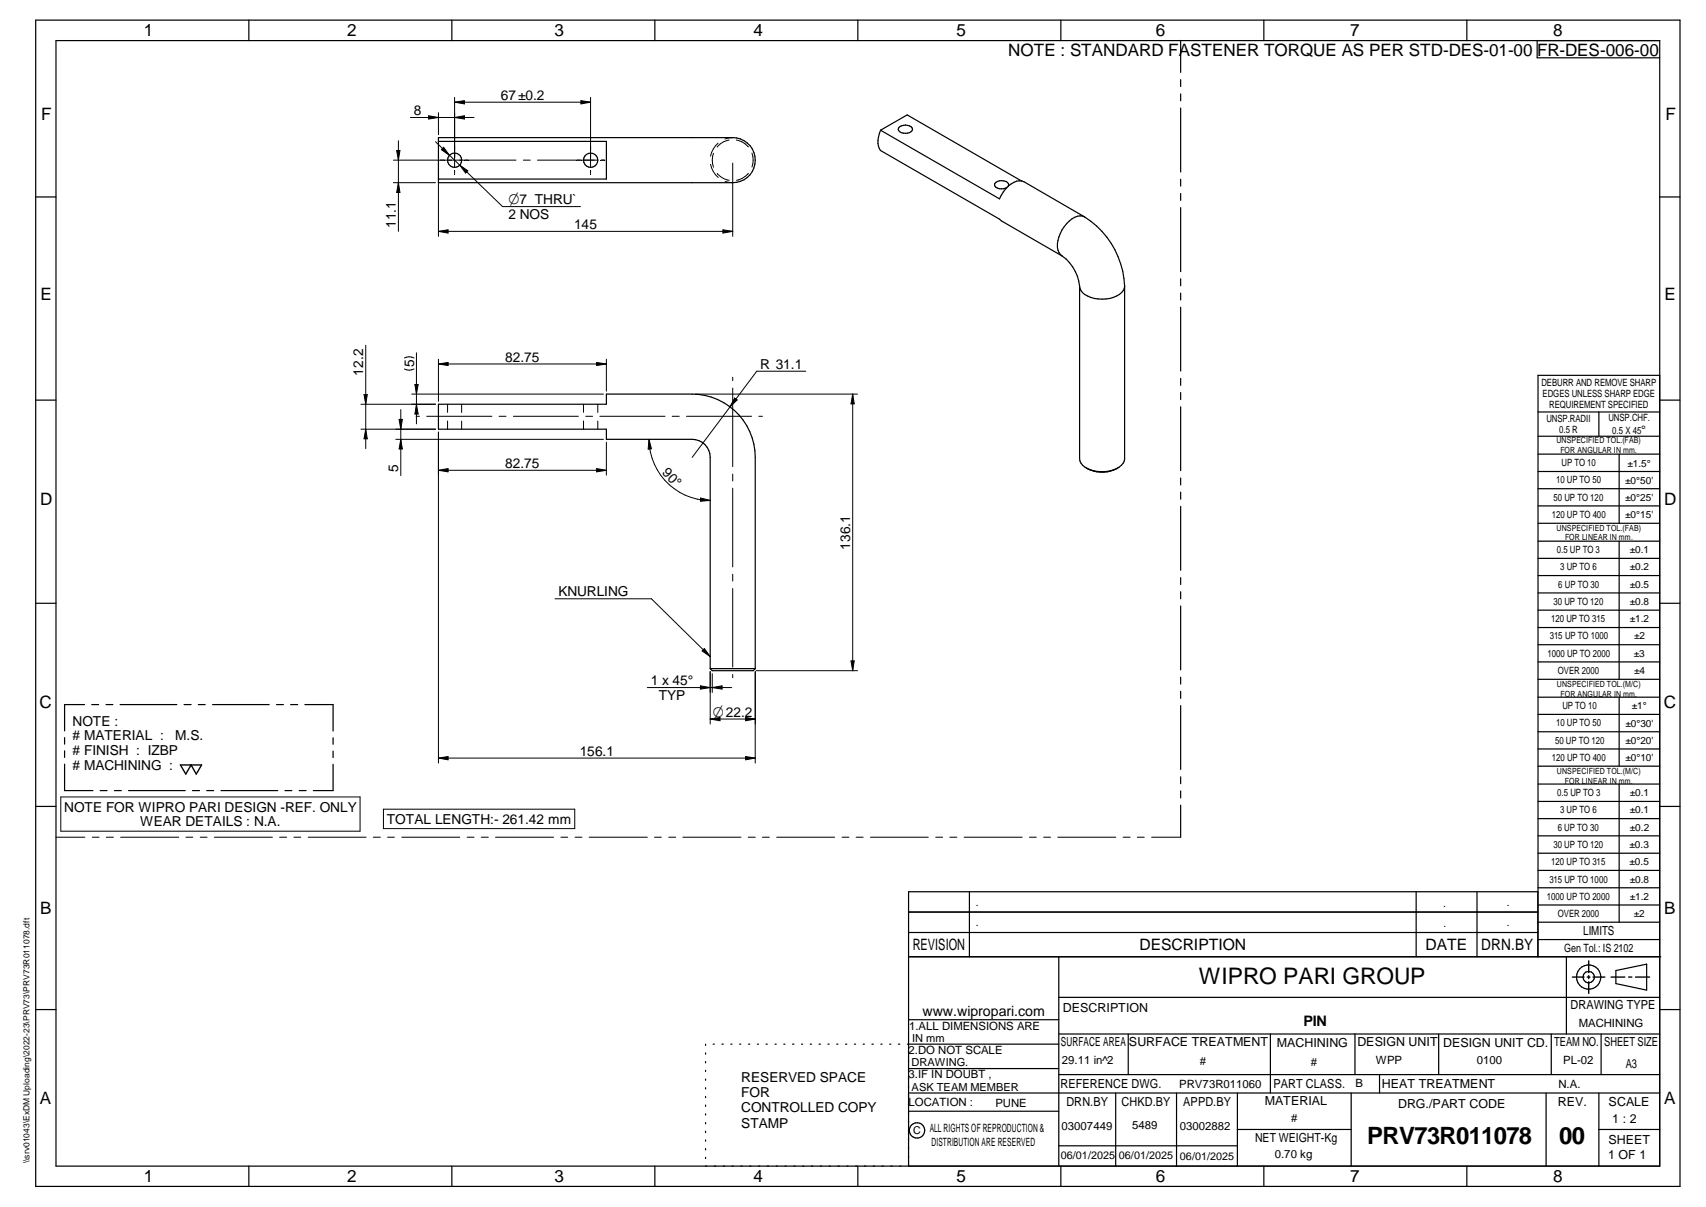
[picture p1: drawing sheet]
<svg xmlns="http://www.w3.org/2000/svg" width="420mm" height="297mm" viewBox="0 0 420 297" stroke-linecap="round" stroke-linejoin="round" font-family="sans-serif">
<g fill="none" stroke="#000" stroke-width=".3">
<path d="M8.8 5h405v287h-405zM13.8 10h395v277h-395zM61.3 5v5M111.3 5v5M161.3 5v5M211.3 5v5M261.3 5v5M290.8 9.9v7.9M290.8 19.6v1.7M311.3 5v5M361.3 5v5M378.6 10v4.2h30.2"/>
<path d="M108 34.8h41.3v9.3h-41.3M108 33.9h72.5a5.5 5.5 0 0 1 5.5 5.5 5.5 5.5 0 0 1-5.5 5.6h-72.5zM216.9 32l-.3 .9a4.4 4.4 0 0 0 .3 4.1l44.7 26M216.9 32l29.3 16.9a6.6 6.6 0 0 1 4.9-4.4l1.1 .2 14.9 8.7M216.9 32l6.5-3.7 28.2 16.2M221.6 31.2l.3-.2a2.48 2.48 0 0 1 2.8 .5 1.25 1.25 0 0 1-1.7 1.3 1.27 1.27 0 0 1-1.7-1.3zM290.8 23.1v1.7M290.8 26.6v15.7M8.8 48.5h5M248.3 45.8a.95 .95 0 0 0-1-1.3 1.82 1.82 0 0 0-2.4 1 1.86 1.86 0 0 0 2.7 .8l.4-.2M267.1 53.4a3.3 3.3 0 0 0-3.8 1 8.3 8.3 0 0 0-2.7 7.2l.2 .5 .8 .9M267.1 53.4a21.1 21.1 0 0 1 9.9 17"/>
<path d="M290.8 44.1v1.7M290.8 47.6v1.7M290.8 51.1v15.7M408.8 48.5h5M261.6 63a10.4 10.4 0 0 1 4.3 7.4M265.9 70.4v42.5a3.4 3.4 0 0 0 2.7 2.8 7.4 7.4 0 0 0 8-1.7l.4-1.1M277 70.4h.1M277 70.4v42.5M277 70.4a3.5 3.5 0 0 1-2.8 2.8 8.2 8.2 0 0 1-7.6-1.2l-.6-1-.1-.6M290.8 68.6v1.7M290.8 72.1v1.7M290.8 75.6v15.7"/>
<path d="M8.8 98.5h5M290.8 93.1v1.7M290.8 96.6v1.7M408.8 92.4h-30v143.1M408.8 98.5h5M267.5 115.1a7.8 7.8 0 0 0 7.9 0M290.8 100.1v15.7M290.8 117.6v1.7M378.8 101.4h30M378.8 107.4h30M378.8 111.8h30M378.8 116h30"/>
<path d="M393.8 101.4v6M398.8 111.8v17M290.8 121.1v1.8M290.8 124.6v15.7M378.8 120.3h30M378.8 124.5h30M378.8 128.8h30M378.8 133.2h30M378.8 137.4h30M398.8 133.2v34M8.8 148.5h5M290.8 142.2v1.6"/>
<path d="M290.8 145.6v1.8M290.8 149.1v15.7M378.8 141.6h30M378.8 145.9h30M378.8 150.2h30M378.8 154.4h30M378.8 158.7h30M408.8 148.5h5M20.8 173.4h-4.9v6.5M22.6 173.4h1.7M26.1 173.4h1.7M29.6 173.4h13.9"/>
<path d="M45.3 173.4h1.8M48.8 173.4h1.7M52.4 173.4h13.9M68.1 173.4h1.7M71.6 173.4h1.7M75.1 173.4h6.9v6.5M174.9 164.5h11.1M174.9 164.5l.5 .6h10.1l.5-.6M186 164.5v-51.9a15.6 15.6 0 0 0-15.5-15.6h-21.2v2.5h-41.3v6.1h41.3v2.5h21.2a4.4 4.4 0 0 1 4.4 4.5v51.9M290.8 166.7v1.7M290.8 170.1v1.8M290.8 173.7v15.7"/>
<path d="M378.8 162.9h30M378.8 167.2h30M378.8 171.6h30M378.8 175.8h30M398.8 171.6v17M8.8 198.5h5M15.9 188v6.6h7M15.9 181.5v1.6M15.9 184.8v1.6M24.7 194.6h1.7M28.2 194.6h1.7M31.7 194.6h13.9"/>
<path d="M47.4 194.6h1.7M50.9 194.6h1.7M54.4 194.6h14M70.2 194.6h1.7M73.7 194.6h1.7M82 188.1v6.5h-4.8M82 181.6v1.6M82 184.8v1.6M290.8 191.2v1.7M290.8 194.6v1.8M290.8 198.2v7.8M378.8 180.1h30"/>
<path d="M378.8 184.3h30M378.8 188.6h30M378.8 193h30M378.8 197.2h30M398.8 193v33.9M408.8 198.5h5M238.7 219.5v16M348.8 219.5v16M363.8 219.5v16M378.8 201.5h30M378.8 205.7h30M378.8 210h30"/>
<path d="M378.8 214.2h30M378.8 218.5h30M223.8 235.5h185.2M223.8 229.5h154.9M223.8 224.5h154.9M260.8 235.5v51.5M378.7 235.5v-16h-154.9v67.5M378.8 222.7h30M378.8 226.9h30M378.8 231.2h30M385.8 235.5v19M398 238.8l7.5-1.5v6.4l-7.5-1.6z"/>
<path d="M8.8 248.5h5M173.8 257v.3M173.8 259.1v.3M175.6 257h.3M177.8 257h.3M180 257h.3M182.1 257h.3M184.4 257h.2M186.5 257h.3M188.7 257h.3M190.9 257h.3M193 257h.3"/>
<path d="M195.2 257h.3M197.4 257h.3M199.5 257h.3M201.7 257h.3M203.9 257h.3M206.1 257h.3M208.2 257h.4M210.4 257h.3M212.6 257h.3M214.7 257h.4M216.9 257h.3M219.1 257h.3"/>
<path d="M221.3 257h.3M223.8 251h37M260.8 257h-37.3M260.8 245.4h148M260.8 254.5h148M277.9 254.5v10M312.9 254.5v14.5M333.7 254.5v10M354.3 254.5v10M382 254.5v10M394.3 254.5v10M408.8 248.5h5"/>
<path d="M173.8 261.2v.4M173.8 263.4v.3M173.8 265.6v.3M173.8 267.7v.3M173.8 269.8v.3M173.8 271.9v.4M173.8 274.1v.3M173.8 276.3v.3M173.8 278.4v.3M223.8 263h37M223.8 273.5h37M260.8 264.5h148"/>
<path d="M274.8 269v18M289.8 269v18M304.7 278h28.1M304.7 269v18M332.8 269v18M339.8 264.5v4.5M380.8 269v18M393.8 269v18M393.8 278h15M408.8 269h-185M61.3 287v5M111.3 287v5"/>
<path d="M161.3 287v5M173.8 280.5v.3M173.8 282.7v.3M173.8 284.8v.3M211.3 287v5M260.8 282h43.9M261.3 287v5M311.3 287v5M361.3 287v5"/>
<circle cx="111.9" cy="39.4" r="1.75"/>
<circle cx="145.5" cy="39.4" r="1.76"/>
<circle cx="391.3" cy="240.5" r="2.99"/>
<circle cx="391.3" cy="240.5" r="1.4"/>
<circle cx="225.9" cy="278.2" r="1.89"/>
</g>
<g fill="none" stroke="#000" stroke-width=".25">
<path d="M96.9 39.4h30.2M97.7 37h.8l-.4 2.4zM98.1 34.6v22.3M101.1 28.9h15.6M105.6 28.5l2.4 .4-2.4 .4zM107.3 34.9l16.5 15.9h19.1M108 27.7v5.4M109.3 36.2l1.4 2-2-1.4zM112 28.9l2.4-.4v.8zM112 25.1l2.4-.3v.8zM112 24v17.2M112 25.1h33.4"/>
<path d="M128.9 39.4h1.7M132.4 39.4h14.9M143.1 24.8l2.3 .3-2.3 .5zM145.4 24v17.2M148 39.4h1M175.7 37.7a5.1 5.1 0 0 0 0 3.4M176.9 35.2a5.8 5.8 0 0 0-1.9 3.2M179.6 34.5a4.6 4.6 0 0 0-3 1.7M180.5 33.9l-1.9 .3M181.3 34.5a4.8 4.8 0 0 1 3 1.7M185.2 37.7a5.1 5.1 0 0 1 0 3.4M96.9 45h10.4"/>
<path d="M98.1 45l.4 2.4h-.8zM108 44.8v13.4M108 56.9l2.4-.3v.8zM108 56.9h72.5M112 42v.7M113.2 40.6l2 1.4-.5 .6zM145.4 42v.7M175 40.4a5.9 5.9 0 0 0 1.9 3.3M176.6 42.7a4.5 4.5 0 0 0 3 1.7M178 56.6l2.5 .3-2.5 .5zM178.6 44.7l1.9 .3M180.5 40.1v18.1"/>
<path d="M184.3 42.7a5 5 0 0 1-2.9 1.7M88.9 99.5h18.4M89.7 97.1h.8l-.4 2.4zM90.1 85v25.4M101.4 97h47.2M102 90.8a2.52 2.52 0 0 1-2.4 0M102 88.1a2.52 2.52 0 0 0-2.4 0M102.2 94.6h.8l-.4 2.4zM102.6 86.8v17.5M102.6 99.5l.4 2.4h-.8zM108 88.4v10.4M108 89.6h41.3"/>
<path d="M108 89.6l2.4-.4v.8zM110.2 99.5v2M113.7 99.5v2M143.7 99.5v2M146.9 89.2l2.4 .4-2.4 .4zM147.2 99.5v2M149.3 88.4v7.9M171.2 97h40M180.5 92.8v.9M180.5 95.5v19.4M180.9 98l.7 .4-1.8 1.7zM198.4 91.4h-12l-15.9 21.2"/>
<path d="M210 97l.4 2.4h-.8zM210 97v68.1M88.9 105.6h18.4M90.1 105.6l.4 2.4h-.8zM97.5 108.1h51.1M98.3 103.2h.8l-.4 2.4zM98.7 108.1l.4 2.4h-.8zM98.7 100.8v16.3M102.5 102.4h.8M105.1 102.4h16M108 106.3v81.5M108 115.7h41.3"/>
<path d="M108 115.7l2.4-.4v.8zM110.2 103.6v2M113.7 103.6v2M122.9 102.4h1.7M126.4 102.4h16M143.7 103.6v2M144.3 102.4h1.7M146.9 115.3l2.4 .4-2.4 .4zM147.2 103.6v2M147.7 102.4h16.1M149.3 108.8v8.1M159.8 108.1l.6 2.3-.8 .1z"/>
<path d="M159.8 108.1a15.1 15.1 0 0 0 15.1 15M165.6 102.4h1.7M169.1 102.4h16M180.5 116.7v1.7M186.9 102.4h.9M172.5 122.6l2.4 .5-2.4 .3zM180.5 120.1v19.4M136.7 147.4h23.7l14.5 14.2M173.5 159.6l1.4 2-2-1.4zM180.5 141.3v1.7M180.5 144.8v19.4M159.4 169.2h20.8"/>
<path d="M172.5 168.8l2.4 .4-2.4 .4zM174.9 177l2.4-.4v.8zM174.9 165.3v12.9M174.9 177h11.1M175.4 169.2l2.4-.4v.8zM175.4 165.8v4.6M180.5 166v.8M183.6 176.6l2.4 .4-2.4 .4zM186 165.3v22.5M186.2 165.1h25M209.6 162.6h.8l-.4 2.5zM15 196.1h73.7v8.5h-73.7z"/>
<path d="M94.4 199.1h47.2v4.8h-47.2zM108 186.6l2.4-.4v.8zM108 186.6h78M183.6 186.2l2.4 .4-2.4 .4zM13.8 206h7.1M22.7 206h1.7M26.2 206h1.7M29.7 206h14.3M45.8 206h1.7M49.3 206h1.7M52.8 206h14.3M68.9 206h1.7"/>
<path d="M72.4 206h1.7M75.9 206h14.3M91.9 206h1.8M95.5 206h1.6M99 206h14.2M115.1 206h1.6M118.5 206h1.8M122 206h14.3M138.1 206h1.7M141.6 206h1.7M145.1 206h14.3M161.2 206h1.7"/>
<path d="M164.7 206h1.7M168.2 206h14.3M184.3 206h1.7M187.8 206h1.7M191.3 206h14.3M207.4 206h1.7M210.9 206h1.7M214.4 206h14.2M230.5 206h1.6M233.9 206h1.8M237.4 206h14.3M253.5 206h1.7"/>
<path d="M257 206h1.7M260.5 206h14.3M276.6 206h1.7M280.1 206h1.7M283.6 206h7.2"/>
</g>
<path d="M44.4 188.3h5.2l-1.3 2.2-1.2-2.2-1.3 2.2zM391.3 236.5v2.9M387.3 240.5h2.8M390.9 240.5h.7M391.3 240.1v.7M391.3 241.6v2.9M392.3 240.5h3M396.8 240.5h3.4M401.1 240.5h.8M402.8 240.5h3.5" fill="none" stroke="#000" stroke-width=".34"/>
<g fill="#000">
<path d="M97.7 37h.8l-.4 2.4zM105.6 28.5l2.4 .4-2.4 .4zM109.3 36.2l1.4 2-2-1.4zM112 28.9l2.4-.4v.8zM112 25.1l2.4-.3v.8zM143.1 24.8l2.3 .3-2.3 .5zM98.1 45l.4 2.4h-.8zM108 56.9l2.4-.3v.8zM113.2 40.6l2 1.4-.5 .6zM178 56.6l2.5 .3-2.5 .5zM89.7 97.1h.8l-.4 2.4zM102.2 94.6h.8l-.4 2.4z"/>
<path d="M108 89.6l2.4-.4v.8zM146.9 89.2l2.4 .4-2.4 .4zM180.9 98l.7 .4-1.8 1.7zM210 97l.4 2.4h-.8zM90.1 105.6l.4 2.4h-.8zM98.7 108.1l.4 2.4h-.8zM98.3 103.2h.8l-.4 2.4zM102.6 99.5l.4 2.4h-.8zM108 115.7l2.4-.4v.8zM146.9 115.3l2.4 .4-2.4 .4zM159.8 108.1l.6 2.3-.8 .1zM172.5 122.6l2.4 .5-2.4 .3z"/>
<path d="M172.5 168.8l2.4 .4-2.4 .4zM173.5 159.6l1.4 2-2-1.4zM174.9 177l2.4-.4v.8zM175.4 169.2l2.4-.4v.8zM183.6 176.6l2.4 .4-2.4 .4zM209.6 162.6h.8l-.4 2.5zM108 186.6l2.4-.4v.8zM183.6 186.2l2.4 .4-2.4 .4z"/>
</g>
<g font-size="5.9">
<text x="336.8" y="281.6">PRV73R011078</text>
<text x="384" y="281.6">00</text>
</g>
<text font-size="5.6" x="295.3" y="242.2">WIPRO PARI GROUP</text>
<g font-size="4.2">
<text x="35.4" y="9">1</text>
<text x="85.5" y="8.9">2</text>
<text x="136.6" y="9">3</text>
<text x="185.6" y="9">4</text>
<text x="235.6" y="9">5</text>
<text x="284.6" y="8.8">6</text>
<text x="332.6" y="9">7</text>
<text x="382.6" y="9">8</text>
<text x="248.3" y="13.8">NOTE : STANDARD FASTENER TORQUE AS PER STD-DES-01-00 FR-DES-006-00</text>
<text x="10.1" y="29.6">F</text>
<text x="410.2" y="29.6">F</text>
<text x="9.9" y="73.9">E</text>
<text x="409.9" y="73.9">E</text>
<text x="9.9" y="124.2">D</text>
<text x="409.9" y="124.2">D</text>
<text x="9.7" y="174.3">C</text>
<text x="409.7" y="174.3">C</text>
<text x="9.9" y="225">B</text>
<text x="409.8" y="225">B</text>
<text x="9.8" y="271.7">A</text>
<text x="409.8" y="271.7">A</text>
<text x="35.4" y="291">1</text>
<text x="85.5" y="290.9">2</text>
<text x="136.6" y="291">3</text>
<text x="185.6" y="291">4</text>
<text x="235.6" y="291">5</text>
<text x="284.6" y="290.8">6</text>
<text x="332.6" y="291">7</text>
<text x="382.6" y="291">8</text>
</g>
<g font-size="3.9">
<text x="224.8" y="233.8">REVISION</text>
<text x="280.7" y="233.8">DESCRIPTION</text>
<text x="351.1" y="233.8">DATE</text>
<text x="364.8" y="233.8">DRN.BY</text>
</g>
<g font-size="3.7">
<text x="125.2" y="50.2">O7 THRU`</text>
<text x="175.6" y="176.4">O22.2</text>
</g>
<text font-size="3.6" x="321" y="252.6">PIN</text>
<text font-size="3.5" x="227.2" y="250">www.wipropari.com</text>
<g font-size="3.4">
<text x="101.9" y="28.3">8</text>
<text x="123.3" y="24.6">67±0.2</text>
<text x="125.2" y="53.8">2 NOS</text>
<text x="97.5" y="56.1" transform="rotate(-90 97.5 56.1)">11.1</text>
<text x="141.4" y="56.3">145</text>
<text x="124.4" y="89">82.75</text>
<text x="89.5" y="92.4" transform="rotate(-90 89.5 92.4)">12.2</text>
<text x="102" y="90.4" transform="rotate(-90 102 90.4)">5</text>
<text x="187.2" y="90.7">R 31.1</text>
<text x="98.1" y="116.2" transform="rotate(-90 98.1 116.2)">5</text>
<text x="124.4" y="115.1">82.75</text>
<text x="162.9" y="116.5" transform="rotate(45 162.9 116.5)">90°</text>
<text x="209.4" y="135.3" transform="rotate(-90 209.4 135.3)">136.1</text>
<text x="137.5" y="146.8">KNURLING</text>
<text x="160.3" y="168.6">1 x 45°</text>
<text x="162.3" y="172.2">TYP</text>
<text x="17.9" y="178.6">NOTE :</text>
<text x="17.9" y="182.2"># MATERIAL :</text>
<text x="17.9" y="185.8"># FINISH : IZBP</text>
<text x="43.2" y="182.2">M.S.</text>
<text x="142.8" y="186">156.1</text>
<text x="17.9" y="189.4"># MACHINING :</text>
<text x="15.8" y="199.7">NOTE FOR WIPRO PARI DESIGN -REF. ONLY</text>
<text x="34.5" y="203.4">WEAR DETAILS : N.A.</text>
<text x="95.3" y="202.7">TOTAL LENGTH:- 261.42 mm</text>
<text x="182.6" y="266.2">RESERVED SPACE</text>
<text x="182.6" y="270">FOR</text>
<text x="182.6" y="273.7">CONTROLLED COPY</text>
<text x="182.6" y="277.5">STAMP</text>
</g>
<g font-size="3.1">
<text x="389.9" y="230.2">LIMITS</text>
<text x="261.8" y="249">DESCRIPTION</text>
<text x="386.8" y="248.4">DRAWING TYPE</text>
<text x="261.3" y="257.5">SURFACE AREA</text>
<text x="278" y="257.5">SURFACE TREATMENT</text>
<text x="314.5" y="257.6">MACHINING</text>
<text x="334.3" y="257.5">DESIGN UNIT</text>
<text x="355.4" y="257.6">DESIGN UNIT CD.</text>
<text x="382.8" y="257.3">TEAM NO.</text>
<text x="395.1" y="257.4">SHEET SIZE</text>
<text x="400.4" y="262.8">A3</text>
<text x="261.2" y="267.8">REFERENCE DWG.</text>
<text x="313.6" y="267.7">PART CLASS.</text>
<text x="340.3" y="267.7">HEAT TREATMENT</text>
<text x="262.6" y="272.2">DRN.BY</text>
<text x="276.2" y="272.1">CHKD.BY</text>
<text x="291.4" y="272.2">APPD.BY</text>
<text x="311.5" y="272">MATERIAL</text>
<text x="344.3" y="272.6">DRG./PART CODE</text>
<text x="383.7" y="272.2">REV.</text>
<text x="396.2" y="272.3">SCALE</text>
<text x="309.1" y="280.9">NET WEIGHT-Kg</text>
<text x="396.1" y="281.4">SHEET</text>
<text x="397.1" y="276.4">1 : 2</text>
<text x="396.1" y="285.3">1 OF 1</text>
</g>
<text font-size="3" x="404.2" y="106.8">°</text>
<g font-size="2.8">
<text x="385.2" y="234.4">Gen Tol.: IS 2102</text>
<text x="223.9" y="253.4">1.ALL DIMENSIONS ARE</text>
<text x="388.8" y="252.7">MACHINING</text>
<text x="223.8" y="259.3">2.DO NOT SCALE</text>
<text x="261.5" y="261.9">29.11 in^2</text>
<text x="295.5" y="262">#</text>
<text x="322.8" y="262.3">#</text>
<text x="338.8" y="261.7">WPP</text>
<text x="363.7" y="261.7">0100</text>
<text x="385" y="261.8">PL-02</text>
<text x="223.8" y="265.4">3.IF IN DOUBT ,</text>
<text x="290.4" y="267.7">PRV73R011060</text>
<text x="333.8" y="267.5">B</text>
<text x="383.8" y="267.6">N.A.</text>
<text x="223.8" y="272.2">LOCATION :</text>
<text x="245.1" y="272.4">PUNE</text>
<text x="229" y="278.7">ALL RIGHTS OF REPRODUCTION &amp;</text>
<text x="261.4" y="278">03007449</text>
<text x="278.8" y="277.7">5489</text>
<text x="290.6" y="278">03002882</text>
<text x="318" y="276">#</text>
<text x="229.4" y="282.1">DISTRIBUTION ARE RESERVED</text>
<text x="314" y="285">0.70 kg</text>
</g>
<g font-size="2.7">
<text x="224.7" y="256.4">IN mm</text>
<text x="224.5" y="262.4">DRAWING.</text>
<text x="224.5" y="268.4">ASK TEAM MEMBER</text>
<text x="224.9" y="279.2">C</text>
<text x="261.3" y="285.2">06/01/2025</text>
<text x="275.6" y="285.2">06/01/2025</text>
<text x="290.6" y="285.4">06/01/2025</text>
</g>
<g font-size="2.5">
<text x="379.6" y="95">DEBURR AND REMOVE SHARP</text>
<text x="379.9" y="97.7">EDGES UNLESS SHARP EDGE</text>
<text x="381.5" y="100.5">REQUIREMENT SPECIFIED</text>
<text x="380.9" y="103.8">UNSP.RADII</text>
<text x="384" y="106.6">0.5 R</text>
<text x="396.1" y="103.6">UNSP.CHF.</text>
<text x="397.1" y="106.8">0.5 X 45</text>
<text x="383.2" y="119">10 UP TO 50</text>
<text x="384.6" y="114.7">UP TO 10</text>
<text x="400.3" y="119">±0°50'</text>
<text x="400.8" y="114.8">±1.5°</text>
<text x="382.6" y="123.2">50 UP TO 120</text>
<text x="400.3" y="123.2">±0°25'</text>
<text x="382.2" y="127.4">120 UP TO 400</text>
<text x="400.3" y="127.4">±0°15'</text>
<text x="383.4" y="136.1">0.5 UP TO 3</text>
<text x="401.4" y="136.1">±0.1</text>
<text x="384.2" y="140.4">3 UP TO 6</text>
<text x="401.4" y="140.3">±0.2</text>
<text x="382.6" y="148.8">30 UP TO 120</text>
<text x="383.8" y="144.6">6 UP TO 30</text>
<text x="401.4" y="148.9">±0.8</text>
<text x="401.4" y="144.7">±0.5</text>
<text x="382" y="153.1">120 UP TO 315</text>
<text x="401.4" y="153.1">±1.2</text>
<text x="381.2" y="161.6">1000 UP TO 2000</text>
<text x="381.7" y="157.4">315 UP TO 1000</text>
<text x="402.4" y="161.6">±3</text>
<text x="402.5" y="157.4">±2</text>
<text x="383.7" y="165.9">OVER 2000</text>
<text x="402.5" y="165.9">±4</text>
<text x="383.2" y="178.8">10 UP TO 50</text>
<text x="384.8" y="174.5">UP TO 10</text>
<text x="400.3" y="178.8">±0°30'</text>
<text x="401.9" y="174.6">±1°</text>
<text x="383" y="183">50 UP TO 120</text>
<text x="400.3" y="183.1">±0°20'</text>
<text x="382.2" y="187.3">120 UP TO 400</text>
<text x="400.3" y="187.3">±0°10'</text>
<text x="383.5" y="195.9">0.5 UP TO 3</text>
<text x="401.4" y="196">±0.1</text>
<text x="384.2" y="200.1">3 UP TO 6</text>
<text x="401.4" y="200.2">±0.1</text>
<text x="382.6" y="208.7">30 UP TO 120</text>
<text x="383.7" y="204.4">6 UP TO 30</text>
<text x="401.4" y="208.7">±0.3</text>
<text x="401.4" y="204.4">±0.2</text>
<text x="382" y="213">120 UP TO 315</text>
<text x="401.4" y="212.9">±0.5</text>
<text x="381" y="221.4">1000 UP TO 2000</text>
<text x="381.6" y="217.2">315 UP TO 1000</text>
<text x="401.4" y="221.4">±1.2</text>
<text x="401.4" y="217.2">±0.8</text>
<text x="240.4" y="222.8">.</text>
<text x="240.4" y="228">.</text>
<text x="355.4" y="223.1">.</text>
<text x="371.1" y="227.8">.</text>
<text x="371.1" y="222.9">.</text>
<text x="383.7" y="225.7">OVER 2000</text>
<text x="402.4" y="225.7">±2</text>
<text x="355.5" y="228.2">.</text>
</g>
<g font-size="2.1">
<text x="383.3" y="109.1">UNSPECIFIED TOL.(FAB)</text>
<text x="384.3" y="111.4">FOR ANGULAR IN mm.</text>
<text x="383.4" y="130.6">UNSPECIFIED TOL.(FAB)</text>
<text x="385.4" y="133">FOR LINEAR IN mm.</text>
<text x="383.4" y="169">UNSPECIFIED TOL.(M/C)</text>
<text x="384.3" y="171.4">FOR ANGULAR IN mm.</text>
<text x="383.4" y="190.5">UNSPECIFIED TOL.(M/C)</text>
<text x="385.4" y="192.8">FOR LINEAR IN mm.</text>
<text x="7.2" y="286.3" transform="rotate(-90 7.2 286.3)">\\srv01043\ExDM Uploading\2022-23\PRV73\PRV73R011078.dft</text>
</g>
</svg>
